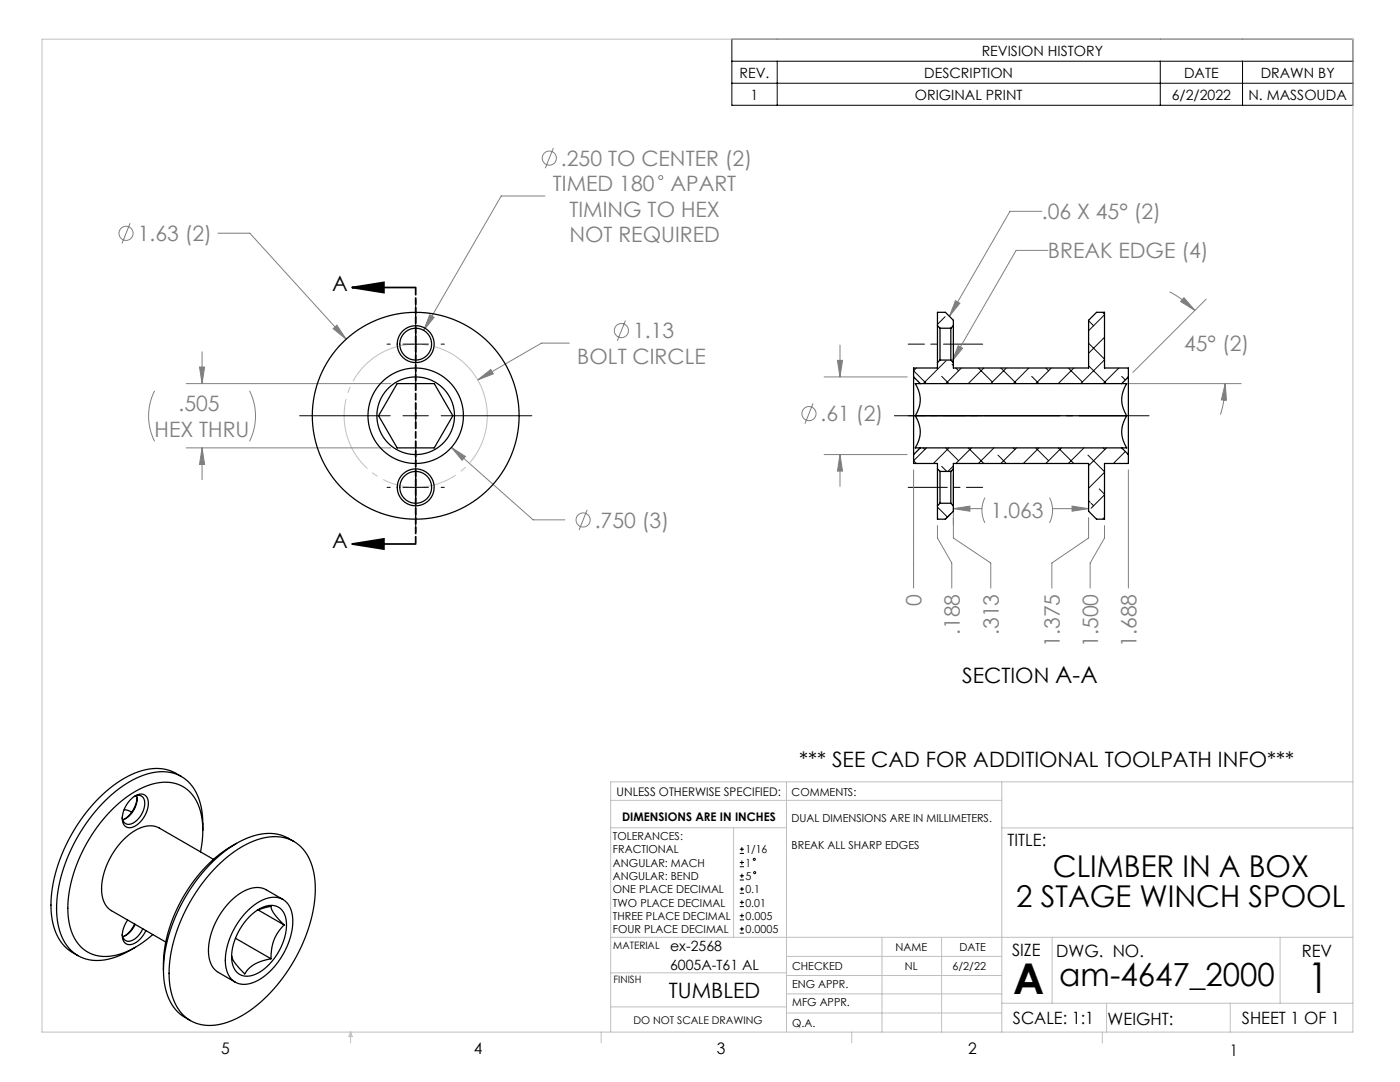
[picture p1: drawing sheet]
<svg xmlns="http://www.w3.org/2000/svg" width="279mm" height="216mm" viewBox="0 0 279 216" stroke-linecap="round" stroke-linejoin="round" font-family="sans-serif">
<g fill="none" stroke="#808080" stroke-width=".2">
<path d="M108.8 39.1h-8.8l-15.5 26.8M110.4 29.5l-1.6 4.1M26 44.5l-1.7 4.1M43.5 46.5h6.4l19.2 21.2M207.9 42.2h-6.3l-12.1 20.9M209.1 50h-6.3l-12.8 22.1M233.4 58.2a20.7 20.7 0 0 1 5.1 3.7M236.3 59.4l2.2 2.5-2.9-1.7zM240.7 59.7l-14.6 14.6M30.8 78a11.3 11.3 0 0 0 0 10.1M37.1 76.5h40.9M39.8 73.2h1l-.5 3.3z"/>
<path d="M40.3 70.2v6.3M49.8 78a11.3 11.3 0 0 1 0 10.1M66.5 65.6l.7-.7 1.9 2.8zM85.8 62.8l.8 .5-2.1 2.6zM95.3 75.8l2.6-2.1 .5 .9zM113.6 68.5h-5.5l-12.8 7.3M124.8 63.9l-1.6 4.1M164.5 75.2h16.6M167.1 71.9h1l-.5 3.3zM167.6 68.9v6.3M190.7 60l.9 .5-2.1 2.6zM191.2 69l.9 .5-2.1 2.6z"/>
<path d="M225.1 76.5h22.6M244.5 76.5l.3 3.4-1.1-.1zM244.5 76.5a20.6 20.6 0 0 1-.9 6.2M37.1 89.4h40.9M40.3 89.4l.5 3.3h-1zM40.3 89.4v6.3M90.1 89.3l2.8 1.8-.7 .7zM90.1 89.3l16.3 14.4h6.3M162.3 80.5l-1.7 4M164.5 90.7h16.6M167.6 90.7l.5 3.3h-1zM167.6 90.7v6.4"/>
<path d="M182.3 93.8v23.5M190.3 94.8v12.5l7.4 5v5M196.6 99.3a5.6 5.6 0 0 0 0 5M209.5 99.3a5.6 5.6 0 0 1 0 5M225.2 93.8v23.5M117.2 101.7l-1.6 4.1M187.1 104.9v2.4l2.8 5v5M190.3 101.5l3.3-.5v1zM190.3 101.5h5.7M210.1 101.5h7.2M214 101l3.3 .5-3.3 .5zM217.3 103.3v4l-7.4 5v5"/>
<path d="M220.4 104.9v2.4l-2.8 5v5"/>
<circle cx="109.6" cy="31.6" r="1.41"/>
<circle cx="131.9" cy="35.4" r=".4"/>
<circle cx="25.2" cy="46.6" r="1.41"/>
<circle cx="124" cy="66" r="1.41"/>
<circle cx="161.5" cy="82.5" r="1.41"/>
<circle cx="116.4" cy="103.8" r="1.41"/>
</g>
<g fill="none" stroke="#000" stroke-width=".2">
<path d="M146.1 7.8h123.9v13.2h-123.9zM146.1 12.2h123.9M146.1 16.6h123.9M155.1 12.2v8.8M231.6 12.2v8.8M248 12.2v8.8M83 59.8v18.1M77.2 68.7h.7M80.4 68.7h5.1M88 68.7h.7M59.8 83h18.1M77.2 97.2h.7"/>
<path d="M80.4 83h5.1M80.4 97.2h5.1M83 80.4v5.1M83 88v18.1M88 83h18.1M88 97.2h.7M147.6 170.3h.9M147.6 169.5h.9M147.6 172.9h.9M147.6 172.1h.9M147.6 175.6h.9M147.6 174.8h.9"/>
<path d="M147.6 178.2h.9M147.6 177.4h.9M148.1 169v.9M148.1 171.7v.8M148.1 174.3v.9M148.1 177v.8M148.1 179.6v.9M147.6 180.9h.9M147.6 180.1h.9M147.6 183.5h.9M147.6 182.7h.9M147.6 186.2h.9"/>
<path d="M147.6 185.4h.9M148.1 182.3v.8M148.1 184.9v.9"/>
<circle cx="150.5" cy="171.5" r=".21"/>
<circle cx="150.6" cy="174.1" r=".21"/>
</g>
<path d="M70.3 57.4l6.3-1v2zM70.3 57.4h12.7M70.3 108.5l6.3-1v2.1zM70.3 108.5h12.7" fill="none" stroke="#000" stroke-width=".35"/>
<path d="M96.6 78.8a14.3 14.3 0 0 0-23.8-5.8 14.3 14.3 0 0 0 6.3 23.7 14.3 14.3 0 0 0 17.8-16.9l-.3-1" fill="none" stroke="#c0c0c0" stroke-width=".2" stroke-dasharray="15.2 1.3 1.3 1.3" stroke-dashoffset=".8" stroke-linecap="butt"/>
<path d="M178.5 83h50.8" fill="none" stroke="#000" stroke-width=".2" stroke-dasharray="15.2 1.3 1.3 1.3" stroke-dashoffset="1.3"/>
<path d="M196.1 68.7h-14.9M181.2 97.2h14.9M196.1 83h-14.9" fill="none" stroke="#000" stroke-width=".2" stroke-dasharray="15.2 1.3 1.3 1.3" stroke-dashoffset="7.4"/>
<path d="M83 57.4v51.1" fill="none" stroke="#000" stroke-width=".35" stroke-dasharray="1.3 .6" stroke-dashoffset="-.2"/>
<g fill="none" stroke="#c0c0c0" stroke-width=".2">
<path d="M8.4 7.8h261.6v198.1h-261.6zM121.9 159.7h78M157 156v49.9M199.9 156v49.9M270 156h-148.1v49.9M121.9 165.2h35.1M146.4 165.2v21.8M199.9 165.2h70.1M121.9 187h148.1M121.9 194.1h35.1M157 194.7h42.9M157 190.8h42.9"/>
<path d="M157 198.3h42.9M176 187v18.9M187.9 187v18.9M210 187v13.2M255.5 187v13.2M70 205.9v2.2M70 205.9l.3 .9h-.7zM120 205.9v2.2M121.9 200.9h35.1M157 202.1h42.9M170 205.9v2.2M199.9 200.2h70.1"/>
<path d="M220 205.9v2.2M220.8 200.2v5.7M245.5 200.2v5.7"/>
</g>
<path d="M70.3 57.4l6.3-1v2zM70.3 108.5l6.3-1v2.1z" fill="#000"/>
<g fill="#808080">
<path d="M95.3 75.8l2.6-2.1 .5 .9z"/>
<path d="M85.8 62.8l-1.3 3.1 2.1-2.6zM90.1 89.3l2.1 2.5 .7-.7zM39.8 73.2h1l-.5 3.3zM40.3 89.4l.5 3.3h-1zM66.5 65.6l2.6 2.1-1.9-2.8zM190.7 60l.9 .5-2.1 2.6zM191.2 69l.9 .5-2.1 2.6zM167.1 71.9h1l-.5 3.3zM167.6 90.7l.5 3.3h-1zM244.5 76.5l.3 3.4-1.1-.1zM236.3 59.4l2.2 2.5-2.9-1.7zM190.3 101.5l3.3-.5v1zM214 101l3.3 .5-3.3 .5z"/>
</g>
<g fill="none" stroke="#000" stroke-width=".25">
<path d="M79.3 76.5h7.4l3.3 5.8 .4 .7-3.7 6.4h-7.4l-3.4-5.8-.3-.6zM182.3 75.2v15.5M182.3 75.2l1.4 1.3M183.7 76.5h-1a5.7 5.7 0 0 1 0 6.5M183.7 76.5h40.2M187.1 65v7.4M187.1 65v-2.7h1.6l1.6 1.6v1.1M187.1 72.4v1h-4.8v1.8M187.1 65l.5 .5M187.6 65.5v6.3M187.6 71.8l-.5 .6M187.6 65.5h2.2"/>
<path d="M187.6 71.8h2.2M189.8 65.5v6.3M189.8 71.8l.5 .6M190.3 65v7.4M190.3 65l-.5 .5M190.3 72.4v1h27v-9.5l1.5-1.6h1.6v11.1h4.8v1.8M223.9 76.5h.9a5.7 5.7 0 0 0 0 6.5M225.2 75.2v15.5M225.2 75.2l-1.3 1.3M182.3 90.7v1.8h4.8v1.1M182.7 83a5.7 5.7 0 0 1 0 6.4h1M182.7 83h42.1"/>
<path d="M183.7 89.4l-1.4 1.3M183.7 89.4h40.2M187.1 93.6v7.3M187.1 93.6l.5 .5M187.6 94.1v6.3M187.6 94.1h2.2M189.8 94.1v6.3M190.3 93.6v7.3M190.3 93.6l-.5 .5M223.9 89.4l1.3 1.3M224.8 83a5.7 5.7 0 0 0 0 6.4h-.9M225.2 90.7v1.8h-4.8v11.1h-1.6l-1.5-1.6v-9.5h-27v1.1"/>
<path d="M187.1 100.9v2.7h1.6l1.6-1.6v-1.1M187.6 100.4h2.2M187.6 100.4l-.5 .5M189.8 100.4l.5 .5M26 159.6a2.43 2.43 0 0 1 3-.9 3.3 3.3 0 0 1 0 3.9 4.1 4.1 0 0 1-3.3 2.6 1.73 1.73 0 0 1-1.3-2.3 5.9 5.9 0 0 1 1.6-3.3zM26.8 158.9a1.34 1.34 0 0 1 1.5 0 1.34 1.34 0 0 1 .6 1.4 4.4 4.4 0 0 1-3.2 4.2 1.28 1.28 0 0 1-1.3-1.4M27.3 158.7a4.5 4.5 0 0 1-2.8 4.9M27.4 159.2a5.9 5.9 0 0 1-2.5 4.2M36.2 154.9a9.4 9.4 0 0 0-10-.3 29.7 29.7 0 0 0-13.2 14.3 24.6 24.6 0 0 0-2.4 15.5 8.7 8.7 0 0 0 5 6.3M24.8 161.5l1.5 .6M40 170a14.3 14.3 0 0 0-1.4-11.2 7.3 7.3 0 0 0-8.7-2.2 24.1 24.1 0 0 0-12.1 10.8 26.1 26.1 0 0 0-4.1 16.1 8 8 0 0 0 5.1 7.1 11.1 11.1 0 0 0 9.1-2.1l2.6-2M40.5 165.7a13.1 13.1 0 0 0-2.5-9.2 8.1 8.1 0 0 0-9.3-1.9 26.3 26.3 0 0 0-12.6 11.4 28.3 28.3 0 0 0-4.7 17.6 8.8 8.8 0 0 0 5.2 7.6 11.1 11.1 0 0 0 9.3-1.5l1.1-.7"/>
<path d="M42.6 171.5l-10.8-6.3a4.9 4.9 0 0 0-5.2 .7 14.6 14.6 0 0 0-6.3 12.5 4.3 4.3 0 0 0 1.9 3.3l10.9 6.3M43.4 172.8a17.7 17.7 0 0 1 11.2-5.9 7.7 7.7 0 0 1 7.9 6.6 24.6 24.6 0 0 1-2.4 15.6 30.1 30.1 0 0 1-13.2 14.3 9.4 9.4 0 0 1-9.4-.1 10.3 10.3 0 0 1-3.7-8.3 31.4 31.4 0 0 1 7.7-20.1zM47.2 168.3a29.7 29.7 0 0 0-14.1 19.3l-.4 2.6-.1 3.4M56.5 179.5l-3.4-2a4.9 4.9 0 0 0-5.1 .7 14.6 14.6 0 0 0-6.3 12.5 4.3 4.3 0 0 0 1.9 3.3l3.3 2M58.7 167.9a9.4 9.4 0 0 0-10.1-.4 29.7 29.7 0 0 0-13.1 14.4 24.6 24.6 0 0 0-2.4 15.5 8.7 8.7 0 0 0 4.9 6.3M25.5 183.6a4.1 4.1 0 0 0-.7 4.4 1.86 1.86 0 0 0 2.7-.2l.8-.8 .8-1.3M26.9 184.4a5.7 5.7 0 0 1-2 2.3M27 184.4a4.4 4.4 0 0 1-2.5 2.5M28.5 185.3a3.7 3.7 0 0 1-3.1 2.5 1.35 1.35 0 0 1-1-1.4M46.2 190.7a5.7 5.7 0 0 0 2.1 3.1l.5 .5a6.1 6.1 0 0 1 4.4-2.8l.9-.2M47 187.2l7.1 4.1M49.4 181.7a7.4 7.4 0 0 1 6.1-2.6 4 4 0 0 1 2.9 3.9 14.4 14.4 0 0 1-7.5 12.9 3.8 3.8 0 0 1-5.9-3.2 14.3 14.3 0 0 1 4.4-11z"/>
<path d="M49.8 182.9a5.7 5.7 0 0 1 5.4-2.1 3.9 3.9 0 0 1 2 4.3 11.7 11.7 0 0 1-6.6 9.5 3.1 3.1 0 0 1-4.4-3.2 11.9 11.9 0 0 1 3.6-8.5zM51.3 181.7l2.8-.9a7.2 7.2 0 0 0 2.6 3.8M51.5 181.6l5.2 3M56.7 184.6a8.6 8.6 0 0 0-2.6 6.7"/>
<circle cx="83" cy="68.7" r="3.2"/>
<circle cx="83" cy="68.7" r="3.7"/>
<circle cx="83" cy="97.2" r="3.2"/>
<circle cx="83" cy="83" r="9.5"/>
<circle cx="83" cy="97.2" r="3.7"/>
<circle cx="83" cy="83" r="7.7"/>
<circle cx="83" cy="83" r="20.6"/>
</g>
<g fill="none" stroke="#000" stroke-width=".2">
<path d="M182.9 73.4l-.6 .6 2.6 2.5M187.9 75.1l1.5 1.4M188.6 63.2l-1.5 1.5M188.8 72l-4.5 4.5M190 72.7l.3 .2M190.8 73.4l.5 .6M191.9 73.4l-3.2 3.1M195.3 73.4l2.7 2.8M196.3 73.4l-3.1 3.1M199.7 73.4l3.2 3.1M200.8 73.4l-3.1 3.1M205.3 73.4l-3.1 3.1"/>
<path d="M205.9 75.1l1.4 1.4M208.7 73.4l.6 .6M209.8 73.4l-3.1 3.1M213.2 73.4l2.8 2.8M214.3 73.4l-3.1 3.1M217.3 73l3.5 3.5M217.3 68.5l3.1 3.2M217.3 64l.9 1M220.1 62.3l.3 .4M220.4 71.8l-4.7 4.7M220.4 62.8l-3.1 3.2M220.4 67.3l-3.1 3.2"/>
<path d="M223.3 73.4l-3.1 3.1M223.9 75.1l.7 .7M184.3 89.4l.3 .3M184.9 89.4l-2.6 2.5 .6 .6M187.9 93.1l1 1M188.7 89.4l2.6 2.5M189.4 89.4l-3.1 3.1M190.3 93l-1.1 1.1M193.2 89.4l3.1 3.1M193.9 89.4l-3.1 3.1M198.4 89.4l-3.1 3.1M199.2 90.8l1.6 1.7"/>
<path d="M202.2 89.4l.3 .3M202.9 89.4l-3.2 3.1M206.7 89.4l2.6 2.5M207.3 89.4l-3.1 3.1M211.2 89.4l3.1 3.1M211.8 89.4l-3.1 3.1M216.3 89.4l-3.1 3.1M217.1 90.8l3.3 3.3M217.3 99.9l.3 .3M219.4 97.6l1 1M220.2 89.4l.3 .3M220.4 94.2l-3.1 3.2"/>
<path d="M220.4 98.7l-2.6 2.7M220.8 89.4l-3.5 3.5M224.6 90.1l-2.4 2.4M187.1 101.2l2 2M189.8 102.5l-1.2 1.1M217.8 100.4l.4 .5M220.4 103.2l-.3 .4"/>
</g>
<g font-size="8.5">
<text x="202.2" y="198.3">A</text>
<text x="260.9" y="198.1">1</text>
</g>
<text font-size="6.3" x="211.4" y="196.8">am-4647_2000</text>
<g font-size="6">
<text x="210.1" y="175.1">CLIMBER IN A BOX</text>
<text x="202.8" y="181.1">2 STAGE WINCH SPOOL</text>
</g>
<g font-size="4.2" fill="#808080">
<text x="112" y="33.1">.250 TO CENTER (2)</text>
<text x="110.3" y="38.2">TIMED 180</text>
<text x="133.8" y="38.2">APART</text>
<text x="113.6" y="43.3">TIMING TO HEX</text>
<text x="207.9" y="43.8">.06 X 45° (2)</text>
<text x="27.5" y="48.1">1.63 (2)</text>
<text x="113.6" y="48.3">NOT REQUIRED</text>
<text x="209.1" y="51.6">BREAK EDGE (4)</text>
<text x="126.3" y="67.5">1.13</text>
<text x="236.3" y="70">45° (2)</text>
<text x="115.2" y="72.6">BOLT CIRCLE</text>
<text x="35.6" y="82.1">.505</text>
<text x="30.8" y="87.1">HEX THRU</text>
<text x="163.8" y="84.1">.61 (2)</text>
<text x="118.7" y="105.3">.750 (3)</text>
<text x="197.7" y="103.4">1.063</text>
<text x="183.9" y="120.9" transform="rotate(-90 183.9 120.9)">0</text>
<text x="191.5" y="126.7" transform="rotate(-90 191.5 126.7)">.188</text>
<text x="199.3" y="126.7" transform="rotate(-90 199.3 126.7)">.313</text>
<text x="211.5" y="129.1" transform="rotate(-90 211.5 129.1)">1.375</text>
<text x="219.2" y="129.1" transform="rotate(-90 219.2 129.1)">1.500</text>
<text x="226.8" y="129.1" transform="rotate(-90 226.8 129.1)">1.688</text>
</g>
<g font-size="4.2">
<text x="66.3" y="58.2">A</text>
<text x="66.3" y="109.3">A</text>
<text x="192" y="136.3">SECTION A-A</text>
<text x="159.5" y="153">*** SEE CAD FOR ADDITIONAL TOOLPATH INFO***</text>
<text x="133.5" y="199">TUMBLED</text>
</g>
<g font-size="3.4">
<text x="201.1" y="168.8">TITLE:</text>
<text x="202" y="190.8">SIZE</text>
<text x="210.8" y="190.9">DWG. NO.</text>
<text x="259.8" y="191">REV</text>
<text x="202.1" y="204.4">SCALE: 1:1</text>
<text x="221" y="204.5">WEIGHT:</text>
<text x="247.8" y="204.4">SHEET 1 OF 1</text>
</g>
<g font-size="3.2">
<text x="44.2" y="210.4">5</text>
<text x="94.6" y="210.3">4</text>
<text x="143.1" y="210.4">3</text>
<text x="193.2" y="210.3">2</text>
<text x="245.4" y="210.6">1</text>
</g>
<g font-size="2.8">
<text x="195.9" y="11.1">REVISION HISTORY</text>
<text x="147.6" y="15.5">REV.</text>
<text x="184.5" y="15.5">DESCRIPTION</text>
<text x="236.3" y="15.5">DATE</text>
<text x="251.6" y="15.5">DRAWN BY</text>
<text x="149.8" y="19.9">1</text>
<text x="182.6" y="19.9">ORIGINAL PRINT</text>
<text x="233.8" y="19.9">6/2/2022</text>
<text x="249.2" y="19.9">N. MASSOUDA</text>
<text x="133.7" y="189.7">ex-2568</text>
<text x="133.7" y="193.5">6005A-T61 AL</text>
</g>
<g font-size="2.4">
<text x="123.1" y="158.9">UNLESS OTHERWISE SPECIFIED:</text>
<text x="124.1" y="163.8">DIMENSIONS ARE IN INCHES</text>
</g>
<g font-size="2.2">
<text x="158" y="158.8">COMMENTS:</text>
<text x="122.3" y="167.6">TOLERANCES:</text>
<text x="158" y="164.1">DUAL DIMENSIONS ARE IN MILLIMETERS.</text>
<text x="122.3" y="170.3">FRACTIONAL</text>
<text x="122.3" y="172.9">ANGULAR: MACH</text>
<text x="148.8" y="170.3">1/16</text>
<text x="148.8" y="172.9">1</text>
<text x="158" y="169.4">BREAK ALL SHARP EDGES</text>
<text x="122.3" y="175.6">ANGULAR: BEND</text>
<text x="122.3" y="178.2">ONE PLACE DECIMAL</text>
<text x="148.8" y="175.6">5</text>
<text x="148.8" y="178.2">0.1</text>
<text x="122.3" y="180.9">TWO PLACE DECIMAL</text>
<text x="122.3" y="183.5">THREE PLACE DECIMAL</text>
<text x="148.8" y="180.9">0.01</text>
<text x="148.8" y="183.5">0.005</text>
<text x="122.3" y="186.2">FOUR PLACE DECIMAL</text>
<text x="148.8" y="186.2">0.0005</text>
<text x="178.7" y="189.7">NAME</text>
<text x="191.5" y="189.7">DATE</text>
<text x="158.1" y="197.2">ENG APPR.</text>
<text x="158.1" y="193.5">CHECKED</text>
<text x="180.6" y="193.5">NL</text>
<text x="190.1" y="193.5">6/2/22</text>
<text x="158.1" y="200.8">MFG APPR.</text>
<text x="158.1" y="204.9">Q.A.</text>
</g>
<text font-size="2.1" x="126.4" y="204.3">DO NOT SCALE DRAWING</text>
<g font-size="2">
<text x="122.4" y="189.4">MATERIAL</text>
<text x="122.4" y="196.2">FINISH</text>
</g>
</svg>
